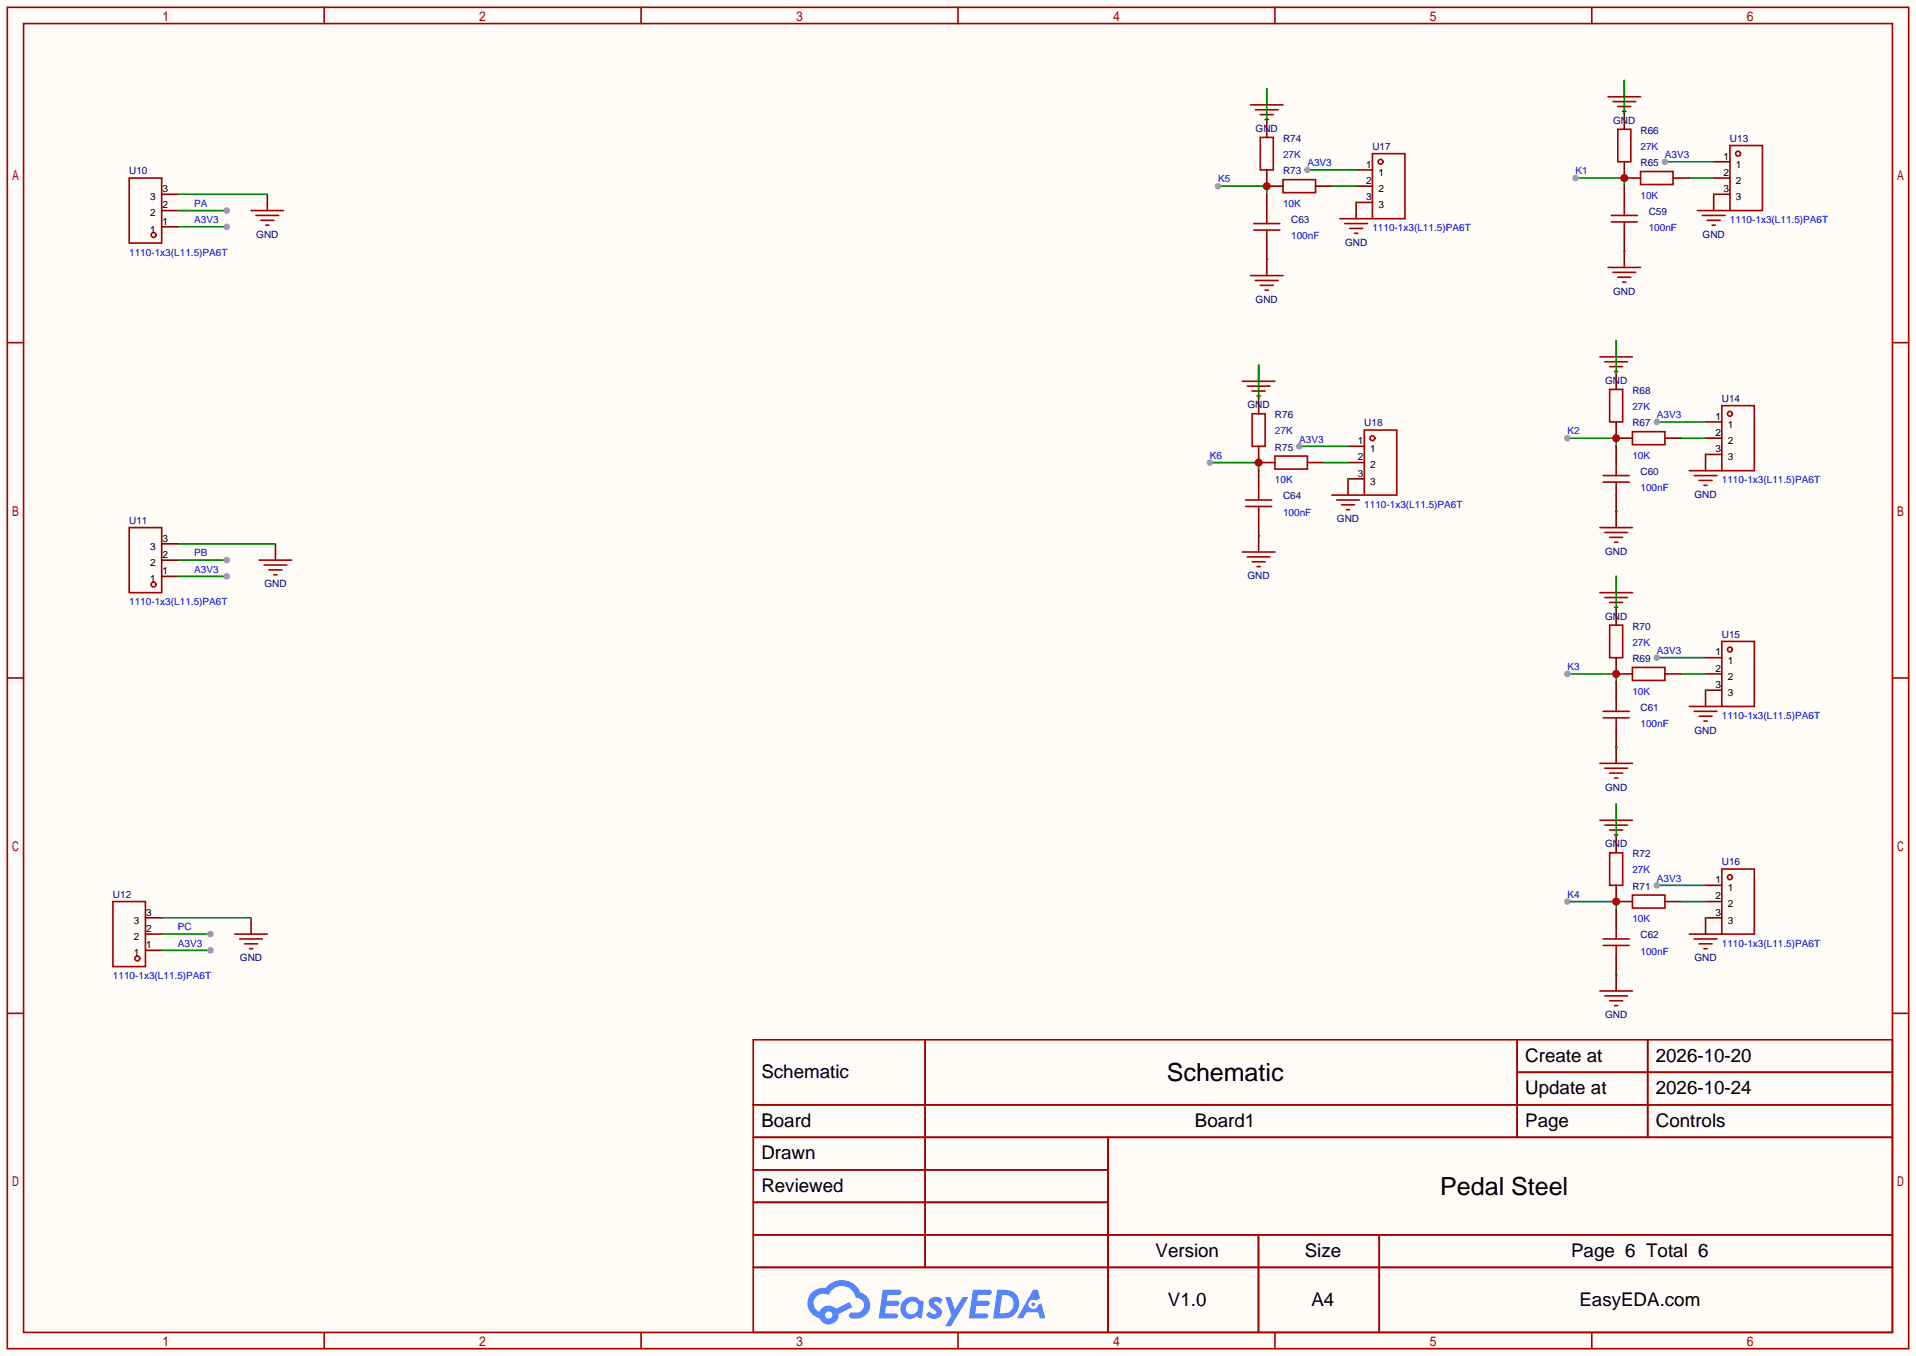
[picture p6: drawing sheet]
<svg xmlns="http://www.w3.org/2000/svg" width="299mm" height="212mm" viewBox="0 0 299 212" stroke-linecap="round" stroke-linejoin="round" font-family="sans-serif">
<path d="M0 0h299.5v211.8h-299.5z" fill="#fffcf7"/>
<g fill="none" stroke="#a10000" stroke-width=".25">
<path d="M1.1 1.1h297.2v209.6h-297.2zM3.7 3.7h292.1v204.5h-292.1zM50.7 1.1v2.6M100.2 1.1v2.6M149.7 1.1v2.6M199.3 1.1v2.6M248.8 1.1v2.6M1.1 53.5h2.6M295.8 53.5h2.5M1.1 105.9h2.6M295.8 105.9h2.5M1.1 158.3h2.6"/>
<path d="M295.8 158.3h2.5M117.7 162.4h178.1v45.8h-178.1zM117.7 172.6h178.1M117.7 177.7h178.1M144.6 162.4v35.6M173.2 177.7v30.5M237.1 162.4v15.3M237.1 167.5h58.7M257.5 162.4v15.3M117.7 182.8h55.5M117.7 192.9h178.1M117.7 187.8h55.5"/>
<path d="M117.7 198h178.1M196.7 192.9v15.3M215.6 192.9v15.3M50.7 208.2v2.5M100.2 208.2v2.5M149.7 208.2v2.5M199.3 208.2v2.5M248.8 208.2v2.5"/>
</g>
<g fill="#5487ff">
<path d="M145.5 202.8a1.3 1.3 0 0 1 1.8 .3l-.4 .6a.54 .54 0 0 0-.9-.2v.1a2.32 2.32 0 0 1 1.2 1.4 1.36 1.36 0 0 1-1.1 1.1 1.36 1.36 0 0 1-1.4-.7l.5-.6a.7 .7 0 0 0 1.2 .3l-.2-.3a1.6 1.6 0 0 1-1-1.6z"/>
<path d="M147.7 202.7h.9l.7 1.9 1.1-1.9h.9l-2.7 4.5h-.9l1-1.7z"/>
<path d="M138 201.5h1.6a1.31 1.31 0 0 1 1.2 .2 .4 .4 0 0 1-.3 .6h-1.8l-.1 .9h1.6a.4 .4 0 0 1 .4 .4 .4 .4 0 0 1-.4 .4h-1.7l-.2 1.2h.8a1.23 1.23 0 0 1 1.2 .2 .39 .39 0 0 1-.3 .6h-2.7z"/>
<path d="M152.1 201.5h1.6a1.32 1.32 0 0 1 1.3 .2 .39 .39 0 0 1-.4 .6h-1.7l-.2 .9h1.7a.4 .4 0 0 1 .3 .4 .4 .4 0 0 1-.4 .4h-1.7l-.2 1.2h.8a1.23 1.23 0 0 1 1.2 .2 .39 .39 0 0 1-.3 .6h-2.7z"/>
<path d="M161.5 201.5h.7l.4 1.3-.7 .4a.75 .75 0 0 0-1.1 .3 .75 .75 0 0 0 .5 1 .75 .75 0 0 0 .9-.6l.6-.3 .6 2.4h-.9l-.2-1h-1.9l-.5 1h-.9z"/>
<path d="M155.9 201.5l-.7 4.5h1.5a2.27 2.27 0 0 0 2.5-1.7 2.27 2.27 0 0 0-1.3-2.7zM156.6 202.3a1.5 1.5 0 0 1 1.8 1.5 1.5 1.5 0 0 1-1.9 1.4h-.3z"/>
<path d="M141.3 203.1a1.62 1.62 0 0 0-.4 2.1 1.62 1.62 0 0 0 2 .7l.4-.3 .3 .3 .5 .1 .3-2.5-.2-.3h-.2a.57 .57 0 0 1-.6-.4 1.73 1.73 0 0 0-2.1 .3zM141.9 203.6a.96 .96 0 0 1 1.5 0 .96 .96 0 0 1-.3 1.5 .95 .95 0 0 1-1.4-.1 .95 .95 0 0 1 .2-1.4z"/>
<path d="M126.9 201.9a2.37 2.37 0 0 0 1.2 4 1.54 1.54 0 0 0 1.7 1 1.54 1.54 0 0 0 1.3-1.6l2.1-1.1-.5-.8-2 1.1a1.57 1.57 0 0 0-2.6 .4 1.5 1.5 0 0 1-.8-2.1 1.5 1.5 0 0 1 2.2-.5 2.23 2.23 0 0 1 2.3-1.4 2.23 2.23 0 0 1 2 1.8 1.16 1.16 0 0 1 1.2 1.1 1.16 1.16 0 0 1-1 1.3h-.7a.47 .47 0 0 0-.6 .3 .47 .47 0 0 0 .4 .6 2.23 2.23 0 0 0 2.3-.7 2.23 2.23 0 0 0 .4-2.3 2.16 2.16 0 0 0-1.3-1.1 3.2 3.2 0 0 0-5.4-.7h-.4a2.55 2.55 0 0 0-1.8 .7zM129 205.4a.58 .58 0 0 1 1.1 0 .58 .58 0 0 1-1.1 0z"/>
<circle cx="161.5" cy="203.8" r=".28"/>
</g>
<g fill="none" stroke="#a10000" stroke-width=".25">
<path d="M20.2 27.8h5.1v10.2h-5.1zM214.5 24h5.1v10.2h-5.1zM270.4 22.7h5.1v10.2h-5.1zM213.2 67.2h5.1v10.1h-5.1zM269.1 63.4h5.1v10.1h-5.1zM20.2 82.4h5.1v10.2h-5.1zM269.1 100.2h5.1v10.2h-5.1zM269.1 135.8h5.1v10.1h-5.1zM17.7 140.8h5v10.2h-5z"/>
<circle cx="24" cy="36.7" r=".38"/>
<circle cx="215.8" cy="25.3" r=".38"/>
<circle cx="271.7" cy="24" r=".38"/>
<circle cx="214.5" cy="68.5" r=".38"/>
<circle cx="270.4" cy="64.6" r=".38"/>
<circle cx="24" cy="91.3" r=".38"/>
<circle cx="270.4" cy="101.5" r=".38"/>
<circle cx="270.4" cy="137" r=".38"/>
<circle cx="21.5" cy="149.7" r=".38"/>
</g>
<g fill="none" stroke="#870000" stroke-width=".25">
<path d="M25.3 35.4h2.5M25.3 32.9h2.5M25.3 30.4h2.5M212 26.5h2.5M212 29.1h2.5M212 31.6h2.5M267.8 30.4h2.6M267.8 25.3h2.6M267.8 27.8h2.6M210.7 69.7h2.5M210.7 72.3h2.5M210.7 74.8h2.5"/>
<path d="M266.6 65.9h2.5M266.6 68.5h2.5M266.6 71h2.5M25.3 90h2.5M25.3 87.5h2.5M25.3 85h2.5M266.6 102.7h2.5M266.6 105.3h2.5M266.6 107.8h2.5M266.6 138.3h2.5M22.7 148.5h2.6M22.7 145.9h2.6"/>
<path d="M22.7 143.4h2.6M266.6 143.4h2.5M266.6 140.8h2.5"/>
</g>
<path d="M27.8 35.4h7.6" fill="none" stroke="#008700" stroke-width=".25"/>
<circle cx="35.4" cy="35.4" r=".51" fill="#999"/>
<path d="M27.8 90h7.6" fill="none" stroke="#008700" stroke-width=".25"/>
<circle cx="35.4" cy="90" r=".51" fill="#999"/>
<path d="M25.3 148.5h7.6" fill="none" stroke="#008700" stroke-width=".25"/>
<circle cx="32.9" cy="148.5" r=".51" fill="#999"/>
<path d="M27.8 32.9h7.6" fill="none" stroke="#008700" stroke-width=".25"/>
<circle cx="35.4" cy="32.9" r=".51" fill="#999"/>
<path d="M41.8 30.4v2.5M43.1 85v2.5M39.2 143.4v2.5" fill="none" stroke="#870000" stroke-width=".25"/>
<path d="M39.2 32.9h5.1M40 33.7h3.6M40.8 34.4h2M41.5 35.2h.5M40.5 87.5h5.1M41.3 88.3h3.5M42 89h2.1M42.8 89.8h.5M36.7 145.9h5.1M37.5 146.7h3.5M38.2 147.4h2.1M39 148.2h.5" fill="none" stroke="#a10000" stroke-width=".25"/>
<path d="M27.8 30.4h14M27.8 85h15.3M27.8 87.5h7.6M25.3 143.4h13.9" fill="none" stroke="#008700" stroke-width=".25"/>
<circle cx="35.4" cy="87.5" r=".51" fill="#999"/>
<path d="M25.3 145.9h7.6" fill="none" stroke="#008700" stroke-width=".25"/>
<circle cx="32.9" cy="145.9" r=".51" fill="#999"/>
<path d="M260.2 25.3h7.6" fill="none" stroke="#008700" stroke-width=".25"/>
<circle cx="260.2" cy="25.3" r=".51" fill="#999"/>
<path d="M204.3 26.5h7.7" fill="none" stroke="#008700" stroke-width=".25"/>
<circle cx="204.3" cy="26.5" r=".51" fill="#999"/>
<path d="M259 102.7h7.6" fill="none" stroke="#008700" stroke-width=".25"/>
<circle cx="259" cy="102.7" r=".51" fill="#999"/>
<path d="M203.1 69.7h7.6" fill="none" stroke="#008700" stroke-width=".25"/>
<circle cx="203.1" cy="69.7" r=".51" fill="#999"/>
<path d="M259 65.9h7.6" fill="none" stroke="#008700" stroke-width=".25"/>
<circle cx="259" cy="65.9" r=".51" fill="#999"/>
<path d="M259 138.3h7.6" fill="none" stroke="#008700" stroke-width=".25"/>
<circle cx="259" cy="138.3" r=".51" fill="#999"/>
<path d="M197 21.5h2v5h-2zM200.5 28.1h5.1v2h-5.1zM252.9 20.2h2v5.1h-2zM256.4 26.8h5.1v2h-5.1zM195.7 64.6h2v5.1h-2zM199.3 71.2h5v2.1h-5zM251.6 60.8h2v5.1h-2zM255.1 67.4h5.1v2.1h-5.1zM251.6 97.7h2v5h-2zM255.1 104.3h5.1v2h-5.1zM251.6 133.2h2v5.1h-2zM255.1 139.8h5.1v2.1h-5.1z" fill="none" stroke="#a10000" stroke-width=".25"/>
<g fill="none" stroke="#870000" stroke-width=".25">
<path d="M198 18.9v2.6M253.9 17.7v2.5M198 26.5v2.6h2.5M205.6 29.1h2.6M253.9 25.3v2.5h2.5M261.5 27.8h2.5M252.6 58.3v2.5M196.7 69.7v2.6h2.6M196.7 62.1v2.5M204.3 72.3h2.6M252.6 65.9v2.6h2.5M260.2 68.5h2.6"/>
<path d="M252.6 95.1v2.6M252.6 102.7v2.6h2.5M260.2 105.3h2.6M252.6 138.3v2.5h2.5M252.6 130.7v2.5M260.2 140.8h2.6"/>
</g>
<path d="M208.2 29.1h3.8M246.3 27.8h7.6v1.3M264 27.8h3.8M206.9 72.3h3.8M262.8 68.5h3.8M262.8 105.3h3.8M262.8 140.8h3.8" fill="none" stroke="#008700" stroke-width=".25"/>
<circle cx="253.9" cy="27.8" r=".63" fill="#c00"/>
<circle cx="246.3" cy="27.8" r=".51" fill="#999"/>
<path d="M190.4 29.1h7.6v1.3" fill="none" stroke="#008700" stroke-width=".25"/>
<circle cx="198" cy="29.1" r=".63" fill="#c00"/>
<circle cx="190.4" cy="29.1" r=".51" fill="#999"/>
<path d="M245 140.8h7.6v1.3" fill="none" stroke="#008700" stroke-width=".25"/>
<circle cx="252.6" cy="140.8" r=".63" fill="#c00"/>
<circle cx="245" cy="140.8" r=".51" fill="#999"/>
<path d="M245 105.3h7.6v1.3" fill="none" stroke="#008700" stroke-width=".25"/>
<circle cx="252.6" cy="105.3" r=".63" fill="#c00"/>
<circle cx="245" cy="105.3" r=".51" fill="#999"/>
<path d="M245 68.5h7.6v1.2" fill="none" stroke="#008700" stroke-width=".25"/>
<circle cx="252.6" cy="68.5" r=".63" fill="#c00"/>
<circle cx="245" cy="68.5" r=".51" fill="#999"/>
<path d="M189.1 72.3h7.6v1.2" fill="none" stroke="#008700" stroke-width=".25"/>
<circle cx="196.7" cy="72.3" r=".63" fill="#c00"/>
<circle cx="189.1" cy="72.3" r=".51" fill="#999"/>
<g fill="none" stroke="#870000" stroke-width=".25">
<path d="M198 13.8v2.6M253.9 12.6v2.5M198 30.4v2.5M198 38v5.1M212 31.6v2.6M253.9 29.1v2.5M253.9 36.7v5.1M267.8 30.4v2.5M196.7 57v2.6M252.6 53.2v2.6M196.7 73.5v2.6M210.7 74.8v2.5"/>
<path d="M252.6 69.7v2.6M252.6 77.3v5.1M266.6 71v2.5M196.7 81.2v5M252.6 90v2.6M252.6 106.6v2.5M252.6 114.2v5.1M266.6 107.8v2.6M252.6 125.6v2.5M252.6 142.1v2.6M252.6 149.7v5.1M266.6 143.4v2.5"/>
</g>
<g fill="none" stroke="#a10000" stroke-width=".25">
<path d="M195.5 16.4h5M196.2 17.1h3.6M197 17.9h2M197.7 18.7h.5M251.3 15.1h5.1M252.1 15.9h3.6M252.9 16.6h2M253.6 17.4h.5M196 34.9h4M196 35.9h4M198 32.9v2M198 35.9v2.1"/>
<path d="M209.4 34.2h5.1M210.2 34.9h3.5M210.9 35.7h2.1M211.7 36.4h.5M251.8 33.7h4.1M251.8 34.7h4.1M253.9 31.6v2.1M253.9 34.7v2M265.3 32.9h5.1M266.1 33.7h3.5M266.8 34.4h2.1M267.6 35.2h.5"/>
<path d="M194.2 59.6h5.1M195.5 43.1h5M196.2 43.8h3.6M197 44.6h2M197.7 45.3h.5M250.1 55.8h5M250.8 56.5h3.6M251.3 41.8h5.1M251.6 57.3h2M252.1 42.5h3.6M252.3 58h.6M252.9 43.3h2"/>
<path d="M253.6 44.1h.5M194.7 78.1h4.1M194.7 79.1h4.1M194.9 60.3h3.6M195.7 61.1h2M196.5 61.8h.5M196.7 76.1v2M196.7 79.1v2.1M208.2 77.3h5M208.9 78.1h3.6M209.7 78.9h2M210.4 79.6h.5"/>
<path d="M250.6 74.3h4M250.6 75.3h4M252.6 72.3v2M252.6 75.3v2M264 73.5h5.1M264.8 74.3h3.6M265.6 75.1h2M266.3 75.8h.5M194.2 86.2h5.1M194.9 87h3.6M195.7 87.8h2M196.5 88.5h.5"/>
<path d="M250.1 92.6h5M250.1 82.4h5M250.8 93.3h3.6M250.8 83.2h3.6M251.6 94.1h2M251.6 83.9h2M252.3 94.9h.6M252.3 84.7h.6M250.1 119.3h5M250.6 111.1h4M250.6 112.1h4M252.6 109.1v2"/>
<path d="M252.6 112.1v2.1M264 110.4h5.1M264.8 111.1h3.6M265.6 111.9h2M266.3 112.6h.5M250.1 128.1h5M250.8 128.9h3.6M250.8 120h3.6M251.6 129.7h2M251.6 120.8h2M252.3 130.4h.6M252.3 121.5h.6"/>
<path d="M250.1 154.8h5M250.6 146.7h4M250.6 147.7h4M250.8 155.6h3.6M251.6 156.3h2M252.3 157.1h.6M252.6 144.7v2M252.6 147.7v2M264 145.9h5.1M264.8 146.7h3.6M265.6 147.4h2M266.3 148.2h.5"/>
</g>
<g fill="none" stroke="#008700" stroke-width=".25">
<path d="M198 13.8v5.1M253.9 12.6v5.1M212 31.6h.1M253.9 39.2h.1M267.8 30.4h.1M196.7 57v5.1M198 40.5h.1M252.6 53.2v5.1M210.7 74.8h.1M252.6 79.9h.1M266.6 71h.1M196.7 83.7h.1"/>
<path d="M252.6 90v5.1M252.6 116.7h.1M266.6 107.8h.1M252.6 125.6v5.1M252.6 152.3h.1M266.6 143.4h.1"/>
</g>
<g font-size="3.9">
<text x="182.4" y="168.9">Schematic</text>
<text x="225.1" y="186.7">Pedal Steel</text>
</g>
<g font-size="2.9">
<text x="238.4" y="165.9">Create at</text>
<text x="258.8" y="165.9">2026-10-20</text>
<text x="119" y="168.4">Schematic</text>
<text x="238.4" y="170.9">Update at</text>
<text x="258.8" y="170.9">2026-10-24</text>
<text x="119" y="176">Board</text>
<text x="186.8" y="176">Board1</text>
<text x="238.4" y="176">Page</text>
<text x="258.8" y="176">Controls</text>
<text x="119" y="181.1">Drawn</text>
<text x="119" y="186.2">Reviewed</text>
<text x="180.6" y="196.3">Version</text>
<text x="203.9" y="196.3">Size</text>
<text x="245.6" y="196.3">Page 6 Total 6</text>
<text x="182.6" y="204">V1.0</text>
<text x="205" y="204">A4</text>
<text x="246.9" y="204">EasyEDA.com</text>
</g>
<g font-size="1.6" fill="#000080">
<text x="196.3" y="20.6">GND</text>
<text x="200.5" y="22.1">R74</text>
<text x="214.5" y="23.4">U17</text>
<text x="252.1" y="19.4">GND</text>
<text x="256.4" y="20.9">R66</text>
<text x="270.4" y="22.1">U13</text>
<text x="20.2" y="27.2">U10</text>
<text x="200.5" y="27.2">R73</text>
<text x="256.4" y="26">R65</text>
<text x="201.8" y="34.8">C63</text>
<text x="257.7" y="33.6">C59</text>
<text x="40" y="37.1">GND</text>
<text x="210.2" y="38.4">GND</text>
<text x="266.1" y="37.1">GND</text>
<text x="196.3" y="47.3">GND</text>
<text x="252.1" y="46">GND</text>
<text x="250.9" y="60">GND</text>
<text x="195" y="63.8">GND</text>
<text x="199.3" y="65.3">R76</text>
<text x="255.1" y="61.5">R68</text>
<text x="269.1" y="62.8">U14</text>
<text x="199.3" y="70.4">R75</text>
<text x="213.2" y="66.6">U18</text>
<text x="255.1" y="66.6">R67</text>
<text x="256.4" y="74.2">C60</text>
<text x="264.8" y="77.8">GND</text>
<text x="20.2" y="81.8">U11</text>
<text x="200.5" y="78">C64</text>
<text x="209" y="81.6">GND</text>
<text x="250.9" y="86.7">GND</text>
<text x="41.3" y="91.7">GND</text>
<text x="195" y="90.5">GND</text>
<text x="250.9" y="96.8">GND</text>
<text x="255.1" y="98.3">R70</text>
<text x="269.1" y="99.6">U15</text>
<text x="255.1" y="103.4">R69</text>
<text x="256.4" y="111">C61</text>
<text x="264.8" y="114.6">GND</text>
<text x="250.9" y="123.5">GND</text>
<text x="250.9" y="132.4">GND</text>
<text x="255.1" y="133.9">R72</text>
<text x="269.1" y="135.2">U16</text>
<text x="17.7" y="140.3">U12</text>
<text x="255.1" y="139">R71</text>
<text x="256.4" y="146.6">C62</text>
<text x="37.5" y="150.2">GND</text>
<text x="264.8" y="150.2">GND</text>
<text x="250.9" y="159.1">GND</text>
</g>
<g font-size="1.6" fill="#00f">
<text x="256.4" y="23.4">27K</text>
<text x="190.4" y="28.5">K5</text>
<text x="200.5" y="24.7">27K</text>
<text x="204.3" y="26">A3V3</text>
<text x="246.3" y="27.2">K1</text>
<text x="260.2" y="24.7">A3V3</text>
<text x="30.4" y="34.8">A3V3</text>
<text x="30.4" y="32.3">PA</text>
<text x="200.5" y="32.3">10K</text>
<text x="256.4" y="31">10K</text>
<text x="270.4" y="34.8">1110-1x3(L11.5)PA6T</text>
<text x="20.2" y="39.9">1110-1x3(L11.5)PA6T</text>
<text x="201.8" y="37.4">100nF</text>
<text x="214.5" y="36.1">1110-1x3(L11.5)PA6T</text>
<text x="257.7" y="36.1">100nF</text>
<text x="255.1" y="64.1">27K</text>
<text x="259" y="65.3">A3V3</text>
<text x="189.1" y="71.7">K6</text>
<text x="199.3" y="67.9">27K</text>
<text x="203.1" y="69.1">A3V3</text>
<text x="245" y="67.9">K2</text>
<text x="255.1" y="71.7">10K</text>
<text x="199.3" y="75.5">10K</text>
<text x="256.4" y="76.8">100nF</text>
<text x="269.1" y="75.5">1110-1x3(L11.5)PA6T</text>
<text x="200.5" y="80.6">100nF</text>
<text x="213.2" y="79.3">1110-1x3(L11.5)PA6T</text>
<text x="30.4" y="89.5">A3V3</text>
<text x="30.4" y="86.9">PB</text>
<text x="20.2" y="94.5">1110-1x3(L11.5)PA6T</text>
<text x="255.1" y="100.9">27K</text>
<text x="245" y="104.7">K3</text>
<text x="259" y="102.2">A3V3</text>
<text x="255.1" y="108.5">10K</text>
<text x="256.4" y="113.6">100nF</text>
<text x="269.1" y="112.3">1110-1x3(L11.5)PA6T</text>
<text x="255.1" y="136.4">27K</text>
<text x="259" y="137.7">A3V3</text>
<text x="245" y="140.3">K4</text>
<text x="27.8" y="147.9">A3V3</text>
<text x="27.8" y="145.3">PC</text>
<text x="255.1" y="144.1">10K</text>
<text x="256.4" y="149.1">100nF</text>
<text x="269.1" y="147.9">1110-1x3(L11.5)PA6T</text>
<text x="17.7" y="153">1110-1x3(L11.5)PA6T</text>
</g>
<g font-size="1.6">
<text x="213.5" y="26.2">1</text>
<text x="213.5" y="28.7">2</text>
<text x="215.4" y="27.5">1</text>
<text x="269.4" y="24.9">1</text>
<text x="269.4" y="27.5">2</text>
<text x="271.3" y="26.2">1</text>
<text x="271.3" y="28.7">2</text>
<text x="23.5" y="33.8">2</text>
<text x="23.5" y="31.3">3</text>
<text x="25.4" y="35.1">1</text>
<text x="25.4" y="32.5">2</text>
<text x="25.4" y="30">3</text>
<text x="213.5" y="31.3">3</text>
<text x="215.4" y="30">2</text>
<text x="215.4" y="32.5">3</text>
<text x="269.4" y="30">3</text>
<text x="271.3" y="31.3">3</text>
<text x="23.5" y="36.4">1</text>
<text x="268.1" y="65.6">1</text>
<text x="212.2" y="69.4">1</text>
<text x="212.2" y="71.9">2</text>
<text x="214.2" y="70.6">1</text>
<text x="268.1" y="68.1">2</text>
<text x="268.1" y="70.6">3</text>
<text x="270.1" y="66.8">1</text>
<text x="270.1" y="69.4">2</text>
<text x="270.1" y="71.9">3</text>
<text x="212.2" y="74.5">3</text>
<text x="214.2" y="73.2">2</text>
<text x="214.2" y="75.7">3</text>
<text x="23.5" y="88.4">2</text>
<text x="23.5" y="85.9">3</text>
<text x="25.4" y="89.7">1</text>
<text x="25.4" y="87.2">2</text>
<text x="25.4" y="84.6">3</text>
<text x="23.5" y="91">1</text>
<text x="268.1" y="102.4">1</text>
<text x="268.1" y="104.9">2</text>
<text x="268.1" y="107.5">3</text>
<text x="270.1" y="103.7">1</text>
<text x="270.1" y="106.2">2</text>
<text x="270.1" y="108.7">3</text>
<text x="268.1" y="138">1</text>
<text x="22.9" y="143">3</text>
<text x="268.1" y="140.5">2</text>
<text x="268.1" y="143">3</text>
<text x="270.1" y="139.2">1</text>
<text x="270.1" y="141.8">2</text>
<text x="20.9" y="149.4">1</text>
<text x="20.9" y="146.8">2</text>
<text x="20.9" y="144.3">3</text>
<text x="22.9" y="148.1">1</text>
<text x="22.9" y="145.6">2</text>
<text x="270.1" y="144.3">3</text>
</g>
</svg>
